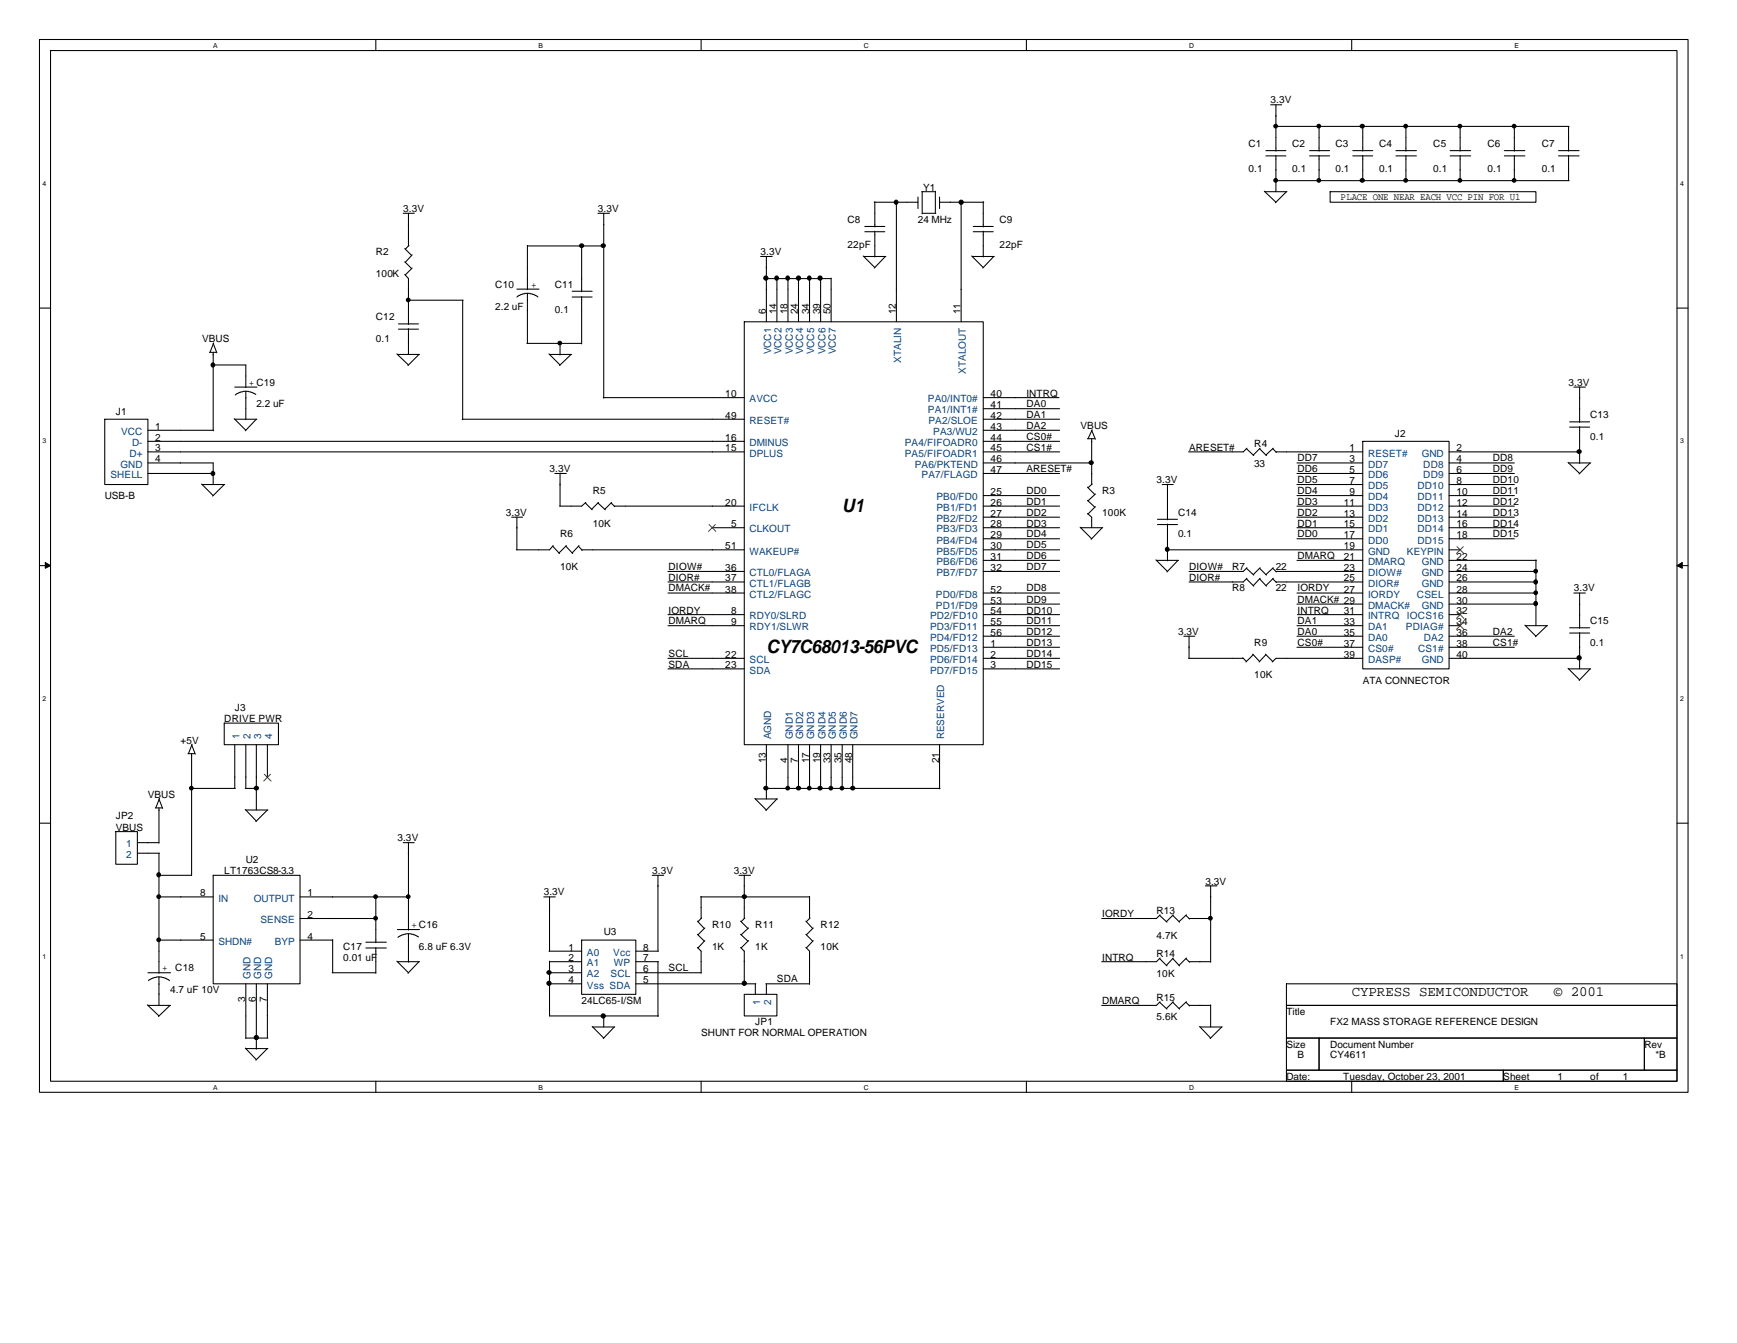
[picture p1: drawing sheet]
<svg xmlns="http://www.w3.org/2000/svg" width="279mm" height="216mm" viewBox="0 0 279 216" stroke-linecap="round" stroke-linejoin="round" font-family="sans-serif">
<g fill="none" stroke="#000" stroke-width=".17">
<path d="M6.3 6.3h265.2v169.3h-265.2zM8.1 8.1h261.6v165.7h-261.6zM60.5 6.3v1.8M112.8 6.3v1.8M165.1 6.3v1.8M204.4 16.8h1.8M205.2 16.8v7.5M217.4 6.3v1.8M64.9 34.3h1.7M65.1 40l1.1 1.1M65.7 34.3v5.2M65.8 39.5l-.6 .5"/>
<path d="M84.8 39.5v7.1M84.8 39.5h12.4M93.6 39.5v7.4M96.2 34.3h1.8M97.1 34.3v29.7M139.1 37.3h3.2M139.1 36.4h3.2M140.6 32.5h7.1M140.7 32.4v4.1M140.7 37.2v4.1M144.2 32.5v19.2M147.7 31.7v1.8"/>
<path d="M148.3 30.8h2.2M148.3 34.3h2.2M148.3 30.8v3.6M150.5 30.7v3.6M151.1 31.7v1.8M151.1 32.5h7.1M154.6 32.5v19.2M156.5 37.3h3.3M156.5 36.4h3.3M158.2 32.4v4.1M158.2 37.2v4.1M203.4 30.7l1.8 1.8"/>
<path d="M203.5 30.8h3.5M203.6 25.1h3.2M203.6 24.2h3.2M205.2 25v5.8M205.2 20.3h47.2M205.2 29h47.2M206.9 30.8l-1.8 1.8M210.7 25.1h3.2M210.7 24.2h3.2M212.2 20.2v4.1M212.2 25v4M214 30.8h33.1v1.7h-33.1z"/>
<path d="M217.6 25.1h3.2M217.6 24.2h3.2M219.2 20.2v4.1M219.2 25v4.1M224.5 25.1h3.3M224.5 24.2h3.3M226.1 20.2v4.1M226.1 25v4.1M233.3 25.1h3.3M233.3 24.2h3.3M234.9 20.2v4.1M234.9 25v4"/>
<path d="M242 25.1h3.3M242 24.2h3.3M243.6 20.3v4M243.6 25v4M250.7 25.1h3.3M250.7 24.2h3.3M252.3 20.3v4M252.3 25v4M6.3 49.5h1.8M33.7 56.6h1.1M34.2 58.7h5.3v3.6M34.3 56.6v12.7"/>
<path d="M34.3 55.2l.6 1.5M34.4 55.1l-.6 1.5M63.8 56.9l1.9 1.8M63.9 57h3.6M64.1 52.9h3.2M64.1 52.1h3.2M65.1 44.1l.6 .7v7.4M65.1 42.1l1.1 1.1M65.7 52.8v4.2M65.7 48.3h8.8M66.3 43.1l-1.1 1.1M66.3 41l-1.1 1.2"/>
<path d="M67.4 57l-1.8 1.8M74.4 48.3v19.2M83.1 46.5h3.6M84.8 55.2h8.8M84.8 47.2l1.1 .1 .6 .5M84.8 47.2l-1 .1-.7 .5M84.8 47.2v8M88.3 56.9l1.8 1.8M88.4 57h3.5M90.1 55.2v1.9M91.9 57l-1.9 1.8M92 47.8h3.2"/>
<path d="M92 46.8h3.2M93.6 47.7v7.6M119.7 51.7h38.5v68h-38.5zM122.3 41.2h1.9M123.2 44.8h10.5M123.3 41.2v10.5M125 44.7v7M126.7 44.7v7M128.4 44.7v7M130.2 44.7v7M132 44.7v7M133.7 44.7v7"/>
<path d="M138.9 41.1l1.8 1.9M138.9 41.2h3.6M142.4 41.2l-1.8 1.9M156.3 41.1l1.9 1.9M156.4 41.2h3.5M159.9 41.2l-1.8 1.9M269.7 49.5h1.8M16.8 67.4h7v10.5h-7zM23.8 76.1h10.6M23.8 74.4h10.5v3.5M23.8 69.2h10.6M23.8 71h95.9"/>
<path d="M23.8 72.6h95.9M32.4 77.8l1.9 1.9M32.5 77.9h3.7M36.1 77.9l-1.9 1.9M37.7 67.3l1.8 1.9M37.8 62.2h3.5M37.8 67.4h3.5M39.5 62.9l.8 .1 .8 .4M39.5 62.9l-1 .2-.7 .4M39.5 62.9v4.6M41.2 67.4l-1.7 1.9M74.3 67.4h45.4"/>
<path d="M89.2 76.1h1.9M90.1 76.1v5.3M97 63.9h22.7M158.2 76.1h12.2M158.2 74.4h17.4M158.2 67.4h12.2M158.2 69.2h12.2M158.2 71h12.2M158.2 72.6h12.2M158.2 65.7h12.2M158.2 63.9h12.1M158.2 79.7h12.2"/>
<path d="M174.9 70.5h1.2M174.9 78.3l1.2 1.2M175.6 70.5v7.4M175.6 69.2l.6 1.4M175.7 69.1l-.7 1.4M175.7 77.8l-.7 .6M176.2 79.4l-1.2 1.1M186.9 77.9h1.8M187.8 77.9v5.7M200.5 72.1l1.2 1.1M200.6 72.1l-.6 .5h-8.8M202.6 72.1l1.1 1.1"/>
<path d="M202.7 72.1l-1.1 1.1M204.7 72.1l.6 .6M204.8 72.1l-1.2 1.1M205.2 72.6h14M208.6 77.9h10.6M208.6 76.1h10.6M208.6 74.4h10.6M208.6 79.7h10.6M219.2 71h13.9v36.5h-13.9zM233.1 77.9h10.5M233.1 76.1h10.5M233.1 74.4h10.5"/>
<path d="M233.1 72.6h21.1M233.1 79.7h10.5M252.2 74.3l1.9 1.8M252.3 74.4h3.6M252.5 68.7h3.2M252.5 67.8h3.2M253.2 62.2h1.8M254.1 62.2v5.7M254.1 68.6v5.9M255.8 74.4l-1.8 1.8M6.3 90.9h1.8M82.3 83.1h1.8"/>
<path d="M83.1 83.1v5.3M88.9 87.8l1.1 1.2M89 87.7l-.6 .7h-5.3M91 87.8l1.1 1.2M91.1 87.7l-1.2 1.2M93 87.8l.6 .7M93.1 87.7l-1.1 1.2M93.6 88.4h26.1M94.1 80.9l1.1 1.1M94.2 80.8l-.6 .6h-3.6M96.2 80.9l1.2 1.1M96.3 80.8l-1.1 1.1"/>
<path d="M98.3 80.9l.6 .5M98.4 80.8l-1.1 1.1M98.8 81.4h20.9M107.4 95.3h12.3M107.4 91.9h12.3M107.4 98.8h12.3M107.4 93.6h12.3M114.6 84.8h5.1M158.2 95.3h12.2M158.2 83.1h12.2M158.2 90.1h12.2M158.2 84.8h12.2"/>
<path d="M158.2 81.4h12.2M158.2 88.4h12.2M158.2 86.6h12.2M158.2 91.9h12.2M158.2 98.8h12.2M158.2 97.1h12.2M173.7 84.8l1.9 1.8M173.8 84.8h3.6M174.9 82.5l.7 .6v1.7M174.9 80.4l1.2 1.1M176.2 81.4l-1.2 1.2M177.3 84.8l-1.8 1.9"/>
<path d="M185.9 90l1.9 1.9M186 90.1h3.6M186.2 84.3h3.2M186.2 83.5h3.2M187.7 88.4h31.5M187.8 84.2v6M189.5 90.1l-1.8 1.8M200.5 91.4l1.2 1.1M200.5 93l1.2 1.2M200.6 91.3l-.6 .6h-8.7M200.6 93l-.6 .6h-8.7M202.6 91.4l1.1 1.1"/>
<path d="M202.6 93l1.1 1.2M202.7 91.3l-1.1 1.1M202.7 93l-1.1 1.1M204.7 91.4l.6 .5M204.7 93l.6 .6M204.8 91.3l-1.2 1.1M204.8 93l-1.2 1.1M205.2 91.9h14M205.2 93.6h14M208.6 95.3h10.6M208.6 83.1h10.6M208.6 90.1h10.6"/>
<path d="M208.6 84.8h10.6M208.6 81.4h10.6M208.6 86.6h10.6M208.6 97.1h10.6M208.7 98.8h10.5M233.1 95.3h14M233.1 83.1h10.5M233.1 90.1h14M233.1 84.8h10.5M233.1 81.4h10.5M233.1 88.4h1.8M233.1 86.6h10.5"/>
<path d="M233.1 91.9h14M233.1 98.8h1.8M233.1 93.6h14M233.1 97.1h14M247.1 90v10.6M253.2 95.3h1.8M254.1 95.3v5.7M269.7 90.9h1.8M30.8 119.7l.6 1.5M30.9 119.6l-.6 1.6M36.1 116.2h8.7v3.5h-8.7zM37.8 119.7v7"/>
<path d="M39.5 119.7v7M41.2 119.7v10.5M43 119.7v5.3M107.4 107.5h12.3M107.4 100.6h12.3M107.4 105.8h12.3M123.3 119.7v8.7M126.7 119.7v7.1M128.4 119.7v7.1M130.2 119.7v7.1M132 119.7v7.1M133.7 119.7v7.1"/>
<path d="M135.5 119.7v7.1M137.2 119.7v7.1M151.1 119.7v7.1M158.2 102.3h12.2M158.2 107.5h12.2M158.2 100.6h12.2M158.2 105.8h12.2M158.2 104.1h12.2M190.4 102.3h1.8M191.2 105.8h8.8M191.3 102.3v3.5M199.9 105.7l.6 .6"/>
<path d="M201.5 105.2l1.1 1.1M201.6 105.2l-1.2 1.2M203.5 105.2l1.2 1.1M203.6 105.2l-1.1 1.2M208.6 102.3h10.6M208.6 100.6h10.6M208.6 104.1h10.6M219.2 105.8h-14l-.6 .6M233.1 102.3h10.5M233.1 100.6h1.8M233.1 105.8h21.1M233.1 104.1h10.5"/>
<path d="M245.3 100.5l1.8 1.8M245.4 100.6h3.5M248.8 100.6l-1.8 1.8M252.2 107.4l1.9 1.9M252.3 107.5h3.6M252.5 101.8h3.2M252.5 100.9h3.2M254.1 101.7v5.8M255.8 107.5l-1.8 1.9M6.3 132.3h1.8M18.6 133.7h3.5v5.2h-3.5zM22.1 135.5h3.5"/>
<path d="M22.1 137.2h3.6M25 129.9h1.1M25.6 129.9v5.7M25.6 137.2v19.3M25.6 128.4l.6 1.6M25.7 128.4l-.6 1.5M30.2 121.2h1.1M30.8 121.2v19.5h-5.3M30.8 126.7h7M39.5 130.1l1.7 1.9M39.5 126.7h1.7M39.5 130.2h3.6"/>
<path d="M43 130.2l-1.9 1.9M64.9 135.5h1.7M65.7 135.5v14M121.4 128.4l1.9 1.8M121.5 128.4h3.6M123.3 126.7h27.9M125 128.4l-1.8 1.9M269.7 132.3h1.8M23.8 156.4h3.6M25.6 157.1l1 .1 .7 .4M25.6 157.1l-1 .1-.7 .4M25.6 144.2h8.7"/>
<path d="M25.6 157.1v4.5M25.6 151.1h8.7M34.3 140.7h14v17.5h-14zM39.5 158.2v8.8M41.2 158.2v10.5M43 158.2v8.7M48.3 144.2h17.5M48.3 147.7h12.2M48.3 151.1h5.2M53.4 156.4h7.1M53.5 151v5.4M58.8 152.4h3.3"/>
<path d="M58.8 151.5h3.3M60.5 144.1v7.5M60.5 152.3v4.2M63.8 154.5l1.9 1.9M63.9 154.6h3.6M63.9 149.4h3.6M65.7 150.1l.8 .1 .8 .4M65.7 150.1l-1 .2-.7 .4M65.7 150.1v4.6M67.4 154.6l-1.8 1.9M87.5 144.2h1.8M88.3 152.9h5.3"/>
<path d="M88.3 158.2h5.3M88.4 144.2v8.7M88.4 154.5v8.8h17.5M88.4 154.6h5.2M88.4 156.4h5.2M93.6 151.1h8.7v8.8h-8.7zM102.3 154.6h3.6M102.3 156.4h10.5M102.3 152.9h3.6M102.3 158.2h19.3M104.9 140.7h1.9M105.8 140.7v12.2"/>
<path d="M105.8 154.6v8.8M112.2 152.3l.6 .6v3.6M112.2 150.2l1.1 1.1M112.2 148.1l1.1 1.2M112.7 144.2h17.5M112.8 144.1v3.6M112.9 147.6l-.6 .6M113.4 151.2l-1.1 1.2M113.4 149.2l-1.1 1.1M118.9 140.7h1.8M119.1 152.3l.6 .6v5.3M119.1 150.2l1.2 1.1"/>
<path d="M119.1 148.1l1.2 1.2M119.7 159.9h5.3v3.4h-5.3zM119.7 140.7v7M119.8 147.6l-.6 .6M120.4 151.2l-1.2 1.2M120.4 149.2l-1.2 1.1M121.5 158.2v1.7M123.2 158.2h7M123.3 158.2v1.7M129.6 152.3l.6 .6v5.3M129.6 150.2l1.1 1.1M129.6 148.1l1.1 1.2"/>
<path d="M130.2 144.1v3.6M130.3 147.6l-.6 .6M130.8 151.2l-1.1 1.2M130.8 149.2l-1.1 1.1M186.5 154.1l1.2 1.2M186.5 147.2l1.2 1.1M186.6 154l-.6 .6h-8.8M186.6 147.1l-.6 .6h-8.8M188.6 154.1l1.1 1.2M188.6 147.2l1.1 1.1M188.7 154l-1.1 1.2M188.7 147.1l-1.1 1.1"/>
<path d="M190.8 154.1l.5 .6M190.8 147.2l.5 .5M190.8 154l-1.1 1.2M190.8 147.1l-1.1 1.1M191.3 154.6h3.4M191.3 147.7h3.5M193.9 142.4h1.8M194.7 142.4v12.3M206.9 158.2h62.8v3.4h-62.8zM23.7 161.5l1.9 1.8M23.8 161.6h3.6M27.3 161.6l-1.8 1.8"/>
<path d="M39.5 168.5l1.7 1.8M39.5 168.6h3.6M39.5 166.9h3.6M43 168.6l-1.9 1.8M60.5 173.8v1.8M95.2 165l1.9 1.9M95.3 165.1h3.6M97.1 163.2v1.9M98.8 165.1l-1.8 1.9M112.8 173.8v1.8M165.1 173.8v1.8M186.5 161.1l1.2 1.1"/>
<path d="M186.6 161l-.6 .6h-8.8M188.6 161.1l1.1 1.1M188.7 161l-1.1 1.1M190.8 161.1l.5 .6M190.8 161l-1.1 1.1M191.3 161.6h3.4M193 165l1.7 1.9M193 165.1h3.6M194.7 161.5v3.6M196.5 165.1l-1.9 1.9M206.9 161.6h62.8v5.3h-62.8zM206.9 166.9h5.3v5.1h-5.3z"/>
<path d="M206.9 172h34.9v1.8h-34.9zM212.2 166.9h52.3v5.1h-52.3zM217.4 173.8v1.8M241.8 172h27.9v1.8h-27.9zM264.5 166.9h5.2v5.1h-5.2z"/>
</g>
<g fill="#000" stroke="#000" stroke-width=".16">
<path d="M7.3 90.4l.8 .5-.8 .5z" fill-rule="evenodd"/>
<path d="M269.7 90.9l.9-.5v1z" fill-rule="evenodd"/>
</g>
<path d="M114 84.3l1.1 1.1M115.1 84.3l-1.1 1.1M234.4 87.9l1.1 1.1M234.4 98.3l1.1 1.1M235.4 87.9l-1.1 1.1M235.4 98.3l-1.1 1.1M234.4 100.1l1.1 1.1M235.4 100.1l-1.1 1.1M42.5 124.5l1.1 1.1M43.5 124.5l-1.1 1.1" fill="none" stroke="#804000" stroke-width=".16"/>
<g fill="#000" stroke="#000" stroke-width=".17">
<circle cx="93.6" cy="39.5" r=".32"/>
<circle cx="97" cy="39.5" r=".32"/>
<circle cx="144.1" cy="32.5" r=".32"/>
<circle cx="154.6" cy="32.5" r=".34"/>
<circle cx="205.2" cy="29" r=".3"/>
<circle cx="205.2" cy="20.3" r=".3"/>
<circle cx="212.1" cy="29" r=".3"/>
<circle cx="212.1" cy="20.3" r=".3"/>
<circle cx="219.1" cy="29" r=".32"/>
<circle cx="219.1" cy="20.3" r=".32"/>
<circle cx="226.1" cy="29" r=".3"/>
<circle cx="226.1" cy="20.3" r=".3"/>
<circle cx="234.8" cy="29" r=".3"/>
<circle cx="234.8" cy="20.3" r=".3"/>
<circle cx="243.5" cy="29" r=".3"/>
<circle cx="243.5" cy="20.3" r=".3"/>
<circle cx="34.2" cy="58.7" r=".32"/>
<circle cx="65.7" cy="48.2" r=".3"/>
<circle cx="90" cy="55.2" r=".3"/>
<circle cx="123.2" cy="44.7" r=".34"/>
<circle cx="124.9" cy="44.7" r=".32"/>
<circle cx="126.7" cy="44.7" r=".32"/>
<circle cx="128.4" cy="44.7" r=".34"/>
<circle cx="130.2" cy="44.7" r=".32"/>
<circle cx="131.9" cy="44.7" r=".34"/>
<circle cx="34.2" cy="76.1" r=".32"/>
<circle cx="175.5" cy="74.4" r=".32"/>
<circle cx="254" cy="72.6" r=".32"/>
<circle cx="187.7" cy="88.3" r=".32"/>
<circle cx="247" cy="97" r=".32"/>
<circle cx="247" cy="93.6" r=".32"/>
<circle cx="247" cy="91.8" r=".3"/>
<circle cx="247" cy="95.3" r=".3"/>
<circle cx="254" cy="105.7" r=".34"/>
<circle cx="30.8" cy="126.7" r=".3"/>
<circle cx="41.3" cy="126.7" r=".32"/>
<circle cx="123.2" cy="126.7" r=".32"/>
<circle cx="126.7" cy="126.7" r=".3"/>
<circle cx="128.5" cy="126.7" r=".32"/>
<circle cx="130.2" cy="126.7" r=".3"/>
<circle cx="131.9" cy="126.7" r=".32"/>
<circle cx="133.6" cy="126.7" r=".3"/>
<circle cx="135.4" cy="126.7" r=".3"/>
<circle cx="137.2" cy="126.7" r=".32"/>
<circle cx="25.5" cy="140.6" r=".32"/>
<circle cx="25.5" cy="144.1" r=".3"/>
<circle cx="25.5" cy="151.1" r=".3"/>
<circle cx="60.4" cy="144.1" r=".3"/>
<circle cx="60.4" cy="147.6" r=".3"/>
<circle cx="65.7" cy="144.1" r=".3"/>
<circle cx="88.3" cy="158.1" r=".34"/>
<circle cx="88.3" cy="156.3" r=".32"/>
<circle cx="119.7" cy="158.1" r=".34"/>
<circle cx="119.7" cy="144.1" r=".32"/>
<circle cx="194.7" cy="147.6" r=".3"/>
<circle cx="41.2" cy="166.8" r=".34"/>
<circle cx="97" cy="163.3" r=".34"/>
</g>
<g font-size="3">
<text x="135.5" y="82.4">U1</text>
<text x="123.3" y="105">CY7C68013-56PVC</text>
</g>
<g font-size="2.3">
<text x="217.4" y="160.1">CYPRESS SEMICONDUCTOR</text>
<text x="249.9" y="160.1">© 2001</text>
</g>
<g font-size="1.6">
<text x="204.4" y="16.6">3.3V</text>
<text x="200.8" y="23.6">C1</text>
<text x="207.9" y="23.6">C2</text>
<text x="214.8" y="23.6">C3</text>
<text x="221.8" y="23.6">C4</text>
<text x="230.5" y="23.6">C5</text>
<text x="239.3" y="23.6">C6</text>
<text x="248" y="23.6">C7</text>
<text x="200.8" y="27.6">0.1</text>
<text x="207.9" y="27.6">0.1</text>
<text x="214.8" y="27.6">0.1</text>
<text x="221.8" y="27.6">0.1</text>
<text x="230.5" y="27.6">0.1</text>
<text x="239.3" y="27.6">0.1</text>
<text x="248" y="27.6">0.1</text>
<text x="64.9" y="34">3.3V</text>
<text x="96.2" y="34">3.3V</text>
<text x="136.3" y="35.8">C8</text>
<text x="147.7" y="35.8">24 MHz</text>
<text x="148.5" y="30.7">Y1</text>
<text x="160.8" y="35.8">C9</text>
<text x="215.6" y="32.2">PLACE ONE NEAR EACH VCC PIN FOR U1</text>
<text x="60.5" y="41.1">R2</text>
<text x="122.3" y="41.1">3.3V</text>
<text x="136.3" y="39.8">22pF</text>
<text x="160.8" y="39.8">22pF</text>
<text x="60.5" y="44.5">100K</text>
<text x="79.7" y="46.3">C10</text>
<text x="85.4" y="46.3">+</text>
<text x="89.2" y="46.3">C11</text>
<text x="60.5" y="51.5">C12</text>
<text x="79.7" y="49.8">2.2 uF</text>
<text x="89.2" y="50.3">0.1</text>
<text x="123.2" y="50.5" transform="rotate(-90 123.2 50.5)">6</text>
<text x="124.9" y="50.5" transform="rotate(-90 124.9 50.5)">14</text>
<text x="126.7" y="50.5" transform="rotate(-90 126.7 50.5)">18</text>
<text x="128.4" y="50.5" transform="rotate(-90 128.4 50.5)">24</text>
<text x="130.1" y="50.5" transform="rotate(-90 130.1 50.5)">34</text>
<text x="131.9" y="50.5" transform="rotate(-90 131.9 50.5)">39</text>
<text x="133.6" y="50.5" transform="rotate(-90 133.6 50.5)">50</text>
<text x="144.1" y="50.5" transform="rotate(-90 144.1 50.5)">12</text>
<text x="154.5" y="50.5" transform="rotate(-90 154.5 50.5)">11</text>
<text x="32.5" y="55">VBUS</text>
<text x="60.5" y="55">0.1</text>
<text x="40" y="62">+ C19</text>
<text x="41.2" y="65.4">2.2 uF</text>
<text x="116.7" y="63.8">10</text>
<text x="159.3" y="65.6">41</text>
<text x="159.3" y="63.8">40</text>
<text x="165.1" y="65.4">DA0</text>
<text x="165.1" y="63.8">INTRQ</text>
<text x="252.3" y="62">3.3V</text>
<text x="18.6" y="66.7">J1</text>
<text x="25" y="69.1">1</text>
<text x="25" y="70.9">2</text>
<text x="116.7" y="70.9">16</text>
<text x="116.7" y="67.3">49</text>
<text x="159.3" y="67.3">42</text>
<text x="159.3" y="69.1">43</text>
<text x="159.3" y="70.9">44</text>
<text x="165.1" y="70.7">CS0#</text>
<text x="165.1" y="68.9">DA2</text>
<text x="165.1" y="67.2">DA1</text>
<text x="173.8" y="68.9">VBUS</text>
<text x="201.8" y="71.9">R4</text>
<text x="224.4" y="70.2">J2</text>
<text x="255.8" y="67.2">C13</text>
<text x="255.8" y="70.7">0.1</text>
<text x="25" y="72.6">3</text>
<text x="25" y="74.3">4</text>
<text x="88.4" y="75.9">3.3V</text>
<text x="116.7" y="72.6">15</text>
<text x="159.3" y="72.6">45</text>
<text x="159.3" y="74.3">46</text>
<text x="159.3" y="76">47</text>
<text x="165.1" y="72.5">CS1#</text>
<text x="165.1" y="75.9">ARESET#</text>
<text x="186" y="77.6">3.3V</text>
<text x="191.3" y="72.5">ARESET#</text>
<text x="201.8" y="75.1">33</text>
<text x="208.7" y="74.2">DD7</text>
<text x="208.7" y="75.9">DD6</text>
<text x="208.7" y="77.6">DD5</text>
<text x="217.1" y="72.6">1</text>
<text x="217.1" y="74.3">3</text>
<text x="217.1" y="76">5</text>
<text x="217.1" y="77.8">7</text>
<text x="234.3" y="72.6">2</text>
<text x="234.3" y="74.3">4</text>
<text x="234.3" y="76">6</text>
<text x="234.3" y="77.8">8</text>
<text x="240.1" y="74.2">DD8</text>
<text x="240.1" y="75.9">DD9</text>
<text x="240.1" y="77.6">DD10</text>
<text x="16.8" y="80.3">USB-B</text>
<text x="81.4" y="82.9">3.3V</text>
<text x="95.3" y="79.4">R5</text>
<text x="116.7" y="81.3">20</text>
<text x="159.3" y="79.6">25</text>
<text x="159.3" y="81.3">26</text>
<text x="159.3" y="83.1">27</text>
<text x="165.1" y="79.4">DD0</text>
<text x="165.1" y="81.2">DD1</text>
<text x="165.1" y="82.9">DD2</text>
<text x="177.3" y="79.4">R3</text>
<text x="177.3" y="82.9">100K</text>
<text x="189.5" y="82.9">C14</text>
<text x="208.7" y="79.4">DD4</text>
<text x="208.7" y="82.9">DD2</text>
<text x="208.7" y="81.2">DD3</text>
<text x="216.2" y="81.3">11</text>
<text x="216.2" y="83.1">13</text>
<text x="217.1" y="79.6">9</text>
<text x="234.3" y="79.6">10</text>
<text x="234.3" y="81.3">12</text>
<text x="234.3" y="83.1">14</text>
<text x="240.1" y="79.4">DD11</text>
<text x="240.1" y="81.2">DD12</text>
<text x="240.1" y="82.9">DD13</text>
<text x="90.1" y="86.4">R6</text>
<text x="95.3" y="84.7">10K</text>
<text x="116.7" y="88.3">51</text>
<text x="117.6" y="84.8">5</text>
<text x="159.3" y="84.8">28</text>
<text x="159.3" y="86.5">29</text>
<text x="159.3" y="88.3">30</text>
<text x="165.1" y="84.7">DD3</text>
<text x="165.1" y="86.4">DD4</text>
<text x="165.1" y="88.1">DD5</text>
<text x="165.1" y="89.9">DD6</text>
<text x="189.5" y="86.4">0.1</text>
<text x="208.7" y="86.4">DD0</text>
<text x="208.7" y="84.7">DD1</text>
<text x="208.7" y="89.9">DMARQ</text>
<text x="216.2" y="84.8">15</text>
<text x="216.2" y="86.5">17</text>
<text x="216.2" y="88.3">19</text>
<text x="234.3" y="84.8">16</text>
<text x="234.3" y="86.5">18</text>
<text x="240.1" y="86.4">DD15</text>
<text x="240.1" y="84.7">DD14</text>
<text x="90.1" y="91.6">10K</text>
<text x="107.5" y="95.1">DMACK#</text>
<text x="107.5" y="91.6">DIOW#</text>
<text x="107.5" y="93.4">DIOR#</text>
<text x="116.7" y="91.8">36</text>
<text x="116.7" y="93.5">37</text>
<text x="116.7" y="95.2">38</text>
<text x="159.3" y="90">31</text>
<text x="159.3" y="91.8">32</text>
<text x="159.3" y="95.2">52</text>
<text x="165.1" y="91.6">DD7</text>
<text x="165.1" y="95.1">DD8</text>
<text x="191.3" y="91.6">DIOW#</text>
<text x="191.3" y="93.4">DIOR#</text>
<text x="198.2" y="91.6">R7</text>
<text x="198.2" y="95.1">R8</text>
<text x="205.2" y="91.6">22</text>
<text x="205.2" y="95.1">22</text>
<text x="208.7" y="95.1">IORDY</text>
<text x="216.2" y="90">21</text>
<text x="216.2" y="91.8">23</text>
<text x="216.2" y="93.5">25</text>
<text x="216.2" y="95.2">27</text>
<text x="234.3" y="90">22</text>
<text x="234.3" y="91.8">24</text>
<text x="234.3" y="93.5">26</text>
<text x="234.3" y="95.2">28</text>
<text x="253.2" y="95.1">3.3V</text>
<text x="107.5" y="100.3">DMARQ</text>
<text x="107.5" y="98.6">IORDY</text>
<text x="117.6" y="98.7">8</text>
<text x="117.6" y="100.5">9</text>
<text x="159.3" y="97">53</text>
<text x="159.3" y="98.7">54</text>
<text x="159.3" y="100.5">55</text>
<text x="165.1" y="96.9">DD9</text>
<text x="165.1" y="98.6">DD10</text>
<text x="165.1" y="100.3">DD11</text>
<text x="208.7" y="98.6">INTRQ</text>
<text x="208.7" y="96.9">DMACK# 29</text>
<text x="208.7" y="100.3">DA1</text>
<text x="216.2" y="98.7">31</text>
<text x="216.2" y="100.5">33</text>
<text x="234.3" y="97">30</text>
<text x="234.3" y="98.7">32</text>
<text x="234.3" y="100.5">34</text>
<text x="255.8" y="100.3">C15</text>
<text x="107.5" y="105.6">SCL</text>
<text x="107.5" y="107.4">SDA</text>
<text x="116.7" y="105.7">22</text>
<text x="116.7" y="107.4">23</text>
<text x="159.3" y="102.2">56</text>
<text x="159.3" y="104">1</text>
<text x="159.3" y="105.7">2</text>
<text x="159.3" y="107.4">3</text>
<text x="165.1" y="102.1">DD12</text>
<text x="165.1" y="103.8">DD13</text>
<text x="165.1" y="105.6">DD14</text>
<text x="165.1" y="107.4">DD15</text>
<text x="189.5" y="102.1">3.3V</text>
<text x="201.8" y="103.8">R9</text>
<text x="208.7" y="103.8">CS0#</text>
<text x="208.7" y="102.1">DA0</text>
<text x="216.2" y="102.2">35</text>
<text x="216.2" y="104">37</text>
<text x="216.2" y="105.7">39</text>
<text x="234.3" y="102.2">36</text>
<text x="234.3" y="104">38</text>
<text x="234.3" y="105.7">40</text>
<text x="240.1" y="102.1">DA2</text>
<text x="240.1" y="103.8">CS1#</text>
<text x="255.8" y="103.8">0.1</text>
<text x="201.8" y="109.1">10K</text>
<text x="219.2" y="110">ATA CONNECTOR</text>
<text x="29" y="119.5">+5V</text>
<text x="36.1" y="116.1">DRIVE PWR</text>
<text x="37.8" y="114.3">J3</text>
<text x="123.2" y="122.7" transform="rotate(-90 123.2 122.7)">13</text>
<text x="126.7" y="122.7" transform="rotate(-90 126.7 122.7)">4</text>
<text x="128.4" y="122.7" transform="rotate(-90 128.4 122.7)">7</text>
<text x="130.1" y="122.7" transform="rotate(-90 130.1 122.7)">17</text>
<text x="131.9" y="122.7" transform="rotate(-90 131.9 122.7)">19</text>
<text x="133.6" y="122.7" transform="rotate(-90 133.6 122.7)">33</text>
<text x="135.4" y="122.7" transform="rotate(-90 135.4 122.7)">35</text>
<text x="137.1" y="122.7" transform="rotate(-90 137.1 122.7)">48</text>
<text x="151" y="122.7" transform="rotate(-90 151 122.7)">21</text>
<text x="18.6" y="131.7">JP2</text>
<text x="23.8" y="128.3">VBUS</text>
<text x="18.6" y="133.5">VBUS</text>
<text x="63.9" y="135.2">3.3V</text>
<text x="36.1" y="140.5">LT1763CS8-3.3</text>
<text x="39.5" y="138.7">U2</text>
<text x="87.5" y="143.9">3.3V</text>
<text x="104.9" y="140.5">3.3V</text>
<text x="118" y="140.5">3.3V</text>
<text x="193.9" y="142.2">3.3V</text>
<text x="32.2" y="144.1">8</text>
<text x="49.4" y="144.1">1</text>
<text x="49.4" y="147.6">2</text>
<text x="66.2" y="149.2">+ C16</text>
<text x="114.6" y="149.2">R10</text>
<text x="121.5" y="149.2">R11</text>
<text x="132" y="149.2">R12</text>
<text x="177.3" y="147.4">IORDY</text>
<text x="186" y="146.9">R13</text>
<text x="32.2" y="151">5</text>
<text x="49.4" y="151">4</text>
<text x="55.2" y="152.7">C17</text>
<text x="55.2" y="154.4">0.01 uF</text>
<text x="67.4" y="152.7">6.8 uF 6.3V</text>
<text x="91.4" y="152.8">1</text>
<text x="91.4" y="154.5">2</text>
<text x="97.1" y="150.4">U3</text>
<text x="103.5" y="152.8">8</text>
<text x="103.5" y="154.5">7</text>
<text x="114.6" y="152.7">1K</text>
<text x="121.5" y="152.7">1K</text>
<text x="132" y="152.7">10K</text>
<text x="177.3" y="154.4">INTRQ</text>
<text x="186" y="153.9">R14</text>
<text x="186" y="151">4.7K</text>
<text x="26.1" y="156.1">+</text>
<text x="27.3" y="159.7">4.7 uF 10V</text>
<text x="28.2" y="156.1">C18</text>
<text x="39.5" y="161.1" transform="rotate(-90 39.5 161.1)">3</text>
<text x="41.1" y="161.1" transform="rotate(-90 41.1 161.1)">6</text>
<text x="42.9" y="161.1" transform="rotate(-90 42.9 161.1)">7</text>
<text x="91.4" y="156.3">3</text>
<text x="91.4" y="158.1">4</text>
<text x="93.6" y="161.4">24LC65-I/SM</text>
<text x="103.5" y="156.3">6</text>
<text x="103.5" y="158.1">5</text>
<text x="107.5" y="156.1">SCL</text>
<text x="125" y="157.9">SDA</text>
<text x="177.3" y="161.4">DMARQ</text>
<text x="186" y="160.9">R15</text>
<text x="186" y="157.1">10K</text>
<text x="112.8" y="166.6">SHUNT FOR NORMAL OPERATION</text>
<text x="121.5" y="164.8">JP1</text>
<text x="186" y="164">5.6K</text>
<text x="206.9" y="163.2">Title</text>
<text x="214" y="164.8">FX2 MASS STORAGE REFERENCE DESIGN</text>
<text x="206.9" y="168.4">Size</text>
<text x="206.9" y="173.6">Date:</text>
<text x="208.7" y="170.1">B</text>
<text x="214" y="170.1">CY4611</text>
<text x="214" y="168.4">Document Number</text>
<text x="216.1" y="173.6">Tuesday, October 23, 2001</text>
<text x="241.8" y="173.6">Sheet</text>
<text x="250.5" y="173.6">1</text>
<text x="255.8" y="173.6">of</text>
<text x="261" y="173.6">1</text>
<text x="264.5" y="168.4">Rev</text>
<text x="266.3" y="170.1">*B</text>
</g>
<g font-size="1.6" fill="#004080">
<text x="124" y="57" transform="rotate(-90 124 57)">VCC1</text>
<text x="125.7" y="57" transform="rotate(-90 125.7 57)">VCC2</text>
<text x="127.5" y="57" transform="rotate(-90 127.5 57)">VCC3</text>
<text x="129.2" y="57" transform="rotate(-90 129.2 57)">VCC4</text>
<text x="131" y="57" transform="rotate(-90 131 57)">VCC5</text>
<text x="132.8" y="57" transform="rotate(-90 132.8 57)">VCC6</text>
<text x="134.5" y="57" transform="rotate(-90 134.5 57)">VCC7</text>
<text x="144.9" y="58.3" transform="rotate(-90 144.9 58.3)">XTALIN</text>
<text x="120.6" y="64.7">AVCC</text>
<text x="149.3" y="64.7">PA0/INT0#</text>
<text x="155.4" y="60.1" transform="rotate(-90 155.4 60.1)">XTALOUT</text>
<text x="19.5" y="69.9">VCC</text>
<text x="21.3" y="71.7">D-</text>
<text x="120.6" y="71.7">DMINUS</text>
<text x="120.6" y="68.2">RESET#</text>
<text x="145.5" y="71.7">PA4/FIFOADR0</text>
<text x="149.3" y="66.5">PA1/INT1#</text>
<text x="149.4" y="68.2">PA2/SLOE</text>
<text x="150.1" y="69.9">PA3/WU2</text>
<text x="17.8" y="76.9">SHELL</text>
<text x="19.4" y="75.2">GND</text>
<text x="20.8" y="73.4">D+</text>
<text x="120.6" y="73.4">DPLUS</text>
<text x="145.5" y="73.4">PA5/FIFOADR1</text>
<text x="147.2" y="75.2">PA6/PKTEND</text>
<text x="148.3" y="76.9">PA7/FLAGD</text>
<text x="220" y="73.4">RESET#</text>
<text x="220" y="75.2">DD7</text>
<text x="220" y="76.9">DD6</text>
<text x="228.7" y="73.4">GND</text>
<text x="228.9" y="75.2">DD8</text>
<text x="228.9" y="76.9">DD9</text>
<text x="120.6" y="82.1">IFCLK</text>
<text x="150.6" y="80.4">PB0/FD0</text>
<text x="150.6" y="82.1">PB1/FD1</text>
<text x="150.6" y="83.9">PB2/FD2</text>
<text x="220" y="78.7">DD5</text>
<text x="220" y="80.4">DD4</text>
<text x="220" y="82.1">DD3</text>
<text x="220" y="83.9">DD2</text>
<text x="228" y="78.7">DD10</text>
<text x="228" y="80.4">DD11</text>
<text x="228" y="82.1">DD12</text>
<text x="228" y="83.9">DD13</text>
<text x="120.6" y="89.2">WAKEUP#</text>
<text x="120.6" y="85.6">CLKOUT</text>
<text x="150.6" y="85.6">PB3/FD3</text>
<text x="150.6" y="87.4">PB4/FD4</text>
<text x="150.6" y="89.2">PB5/FD5</text>
<text x="220" y="85.6">DD1</text>
<text x="220" y="87.4">DD0</text>
<text x="220" y="89.2">GND</text>
<text x="226.3" y="89.2">KEYPIN</text>
<text x="228" y="85.6">DD14</text>
<text x="228" y="87.4">DD15</text>
<text x="120.6" y="92.6">CTL0/FLAGA</text>
<text x="120.6" y="94.3">CTL1/FLAGB</text>
<text x="150.6" y="90.8">PB6/FD6</text>
<text x="150.6" y="92.6">PB7/FD7</text>
<text x="220" y="90.8">DMARQ</text>
<text x="220" y="92.6">DIOW#</text>
<text x="220" y="94.3">DIOR#</text>
<text x="228.7" y="90.8">GND</text>
<text x="228.7" y="92.6">GND</text>
<text x="228.7" y="94.3">GND</text>
<text x="120.6" y="99.6">RDY0/SLRD</text>
<text x="120.6" y="101.3">RDY1/SLWR</text>
<text x="120.6" y="96.1">CTL2/FLAGC</text>
<text x="149.6" y="99.6">PD2/FD10</text>
<text x="149.6" y="101.3">PD3/FD11</text>
<text x="150.5" y="96.1">PD0/FD8</text>
<text x="150.5" y="97.9">PD1/FD9</text>
<text x="220" y="96.1">IORDY</text>
<text x="220" y="97.9">DMACK#</text>
<text x="220" y="99.6">INTRQ</text>
<text x="220" y="101.3">DA1</text>
<text x="226.1" y="101.3">PDIAG#</text>
<text x="226.3" y="99.6">IOCS16</text>
<text x="227.9" y="96.1">CSEL</text>
<text x="228.7" y="97.9">GND</text>
<text x="120.6" y="106.6">SCL</text>
<text x="149.6" y="103">PD4/FD12</text>
<text x="149.6" y="104.8">PD5/FD13</text>
<text x="149.6" y="106.6">PD6/FD14</text>
<text x="220" y="103">DA0</text>
<text x="220" y="104.8">CS0#</text>
<text x="220" y="106.6">DASP#</text>
<text x="228.1" y="104.8">CS1#</text>
<text x="228.7" y="106.6">GND</text>
<text x="229" y="103">DA2</text>
<text x="120.6" y="108.3">SDA</text>
<text x="149.6" y="108.3">PD7/FD15</text>
<text x="38.5" y="118.9" transform="rotate(-90 38.5 118.9)">1</text>
<text x="40.3" y="118.9" transform="rotate(-90 40.3 118.9)">2</text>
<text x="42" y="118.9" transform="rotate(-90 42 118.9)">3</text>
<text x="43.8" y="118.9" transform="rotate(-90 43.8 118.9)">4</text>
<text x="124" y="118.9" transform="rotate(-90 124 118.9)">AGND</text>
<text x="127.5" y="118.9" transform="rotate(-90 127.5 118.9)">GND1</text>
<text x="129.2" y="118.9" transform="rotate(-90 129.2 118.9)">GND2</text>
<text x="131" y="118.9" transform="rotate(-90 131 118.9)">GND3</text>
<text x="132.8" y="118.9" transform="rotate(-90 132.8 118.9)">GND4</text>
<text x="134.5" y="118.9" transform="rotate(-90 134.5 118.9)">GND5</text>
<text x="136.2" y="118.9" transform="rotate(-90 136.2 118.9)">GND6</text>
<text x="137.9" y="118.9" transform="rotate(-90 137.9 118.9)">GND7</text>
<text x="151.9" y="118.9" transform="rotate(-90 151.9 118.9)">RESERVED</text>
<text x="20.3" y="136.2">1</text>
<text x="20.3" y="137.9">2</text>
<text x="35.1" y="144.9">IN</text>
<text x="40.8" y="144.9">OUTPUT</text>
<text x="41.9" y="148.4">SENSE</text>
<text x="35.1" y="151.9">SHDN#</text>
<text x="44.2" y="151.9">BYP</text>
<text x="94.4" y="153.7">A0</text>
<text x="94.4" y="155.4">A1</text>
<text x="98.6" y="153.7">Vcc</text>
<text x="98.7" y="155.4">WP</text>
<text x="40.3" y="157.3" transform="rotate(-90 40.3 157.3)">GND</text>
<text x="42" y="157.3" transform="rotate(-90 42 157.3)">GND</text>
<text x="43.8" y="157.3" transform="rotate(-90 43.8 157.3)">GND</text>
<text x="94.4" y="157.1">A2</text>
<text x="94.4" y="158.9">Vss SDA</text>
<text x="98.2" y="157.1">SCL</text>
<text x="122.3" y="161.6" transform="rotate(-90 122.3 161.6)">1</text>
<text x="124" y="161.6" transform="rotate(-90 124 161.6)">2</text>
</g>
<g font-size="1.1">
<text x="34.3" y="7.7">A</text>
<text x="86.6" y="7.7">B</text>
<text x="138.9" y="7.7">C</text>
<text x="191.3" y="7.7">D</text>
<text x="243.6" y="7.7">E</text>
<text x="6.9" y="29.9">4</text>
<text x="270.3" y="29.9">4</text>
<text x="6.9" y="71.3">3</text>
<text x="270.3" y="71.3">3</text>
<text x="6.9" y="112.7">2</text>
<text x="270.3" y="112.7">2</text>
<text x="6.9" y="154.1">1</text>
<text x="270.3" y="154.1">1</text>
<text x="34.3" y="175.2">A</text>
<text x="86.6" y="175.2">B</text>
<text x="138.9" y="175.2">C</text>
<text x="191.3" y="175.2">D</text>
<text x="243.6" y="175.2">E</text>
</g>
</svg>
